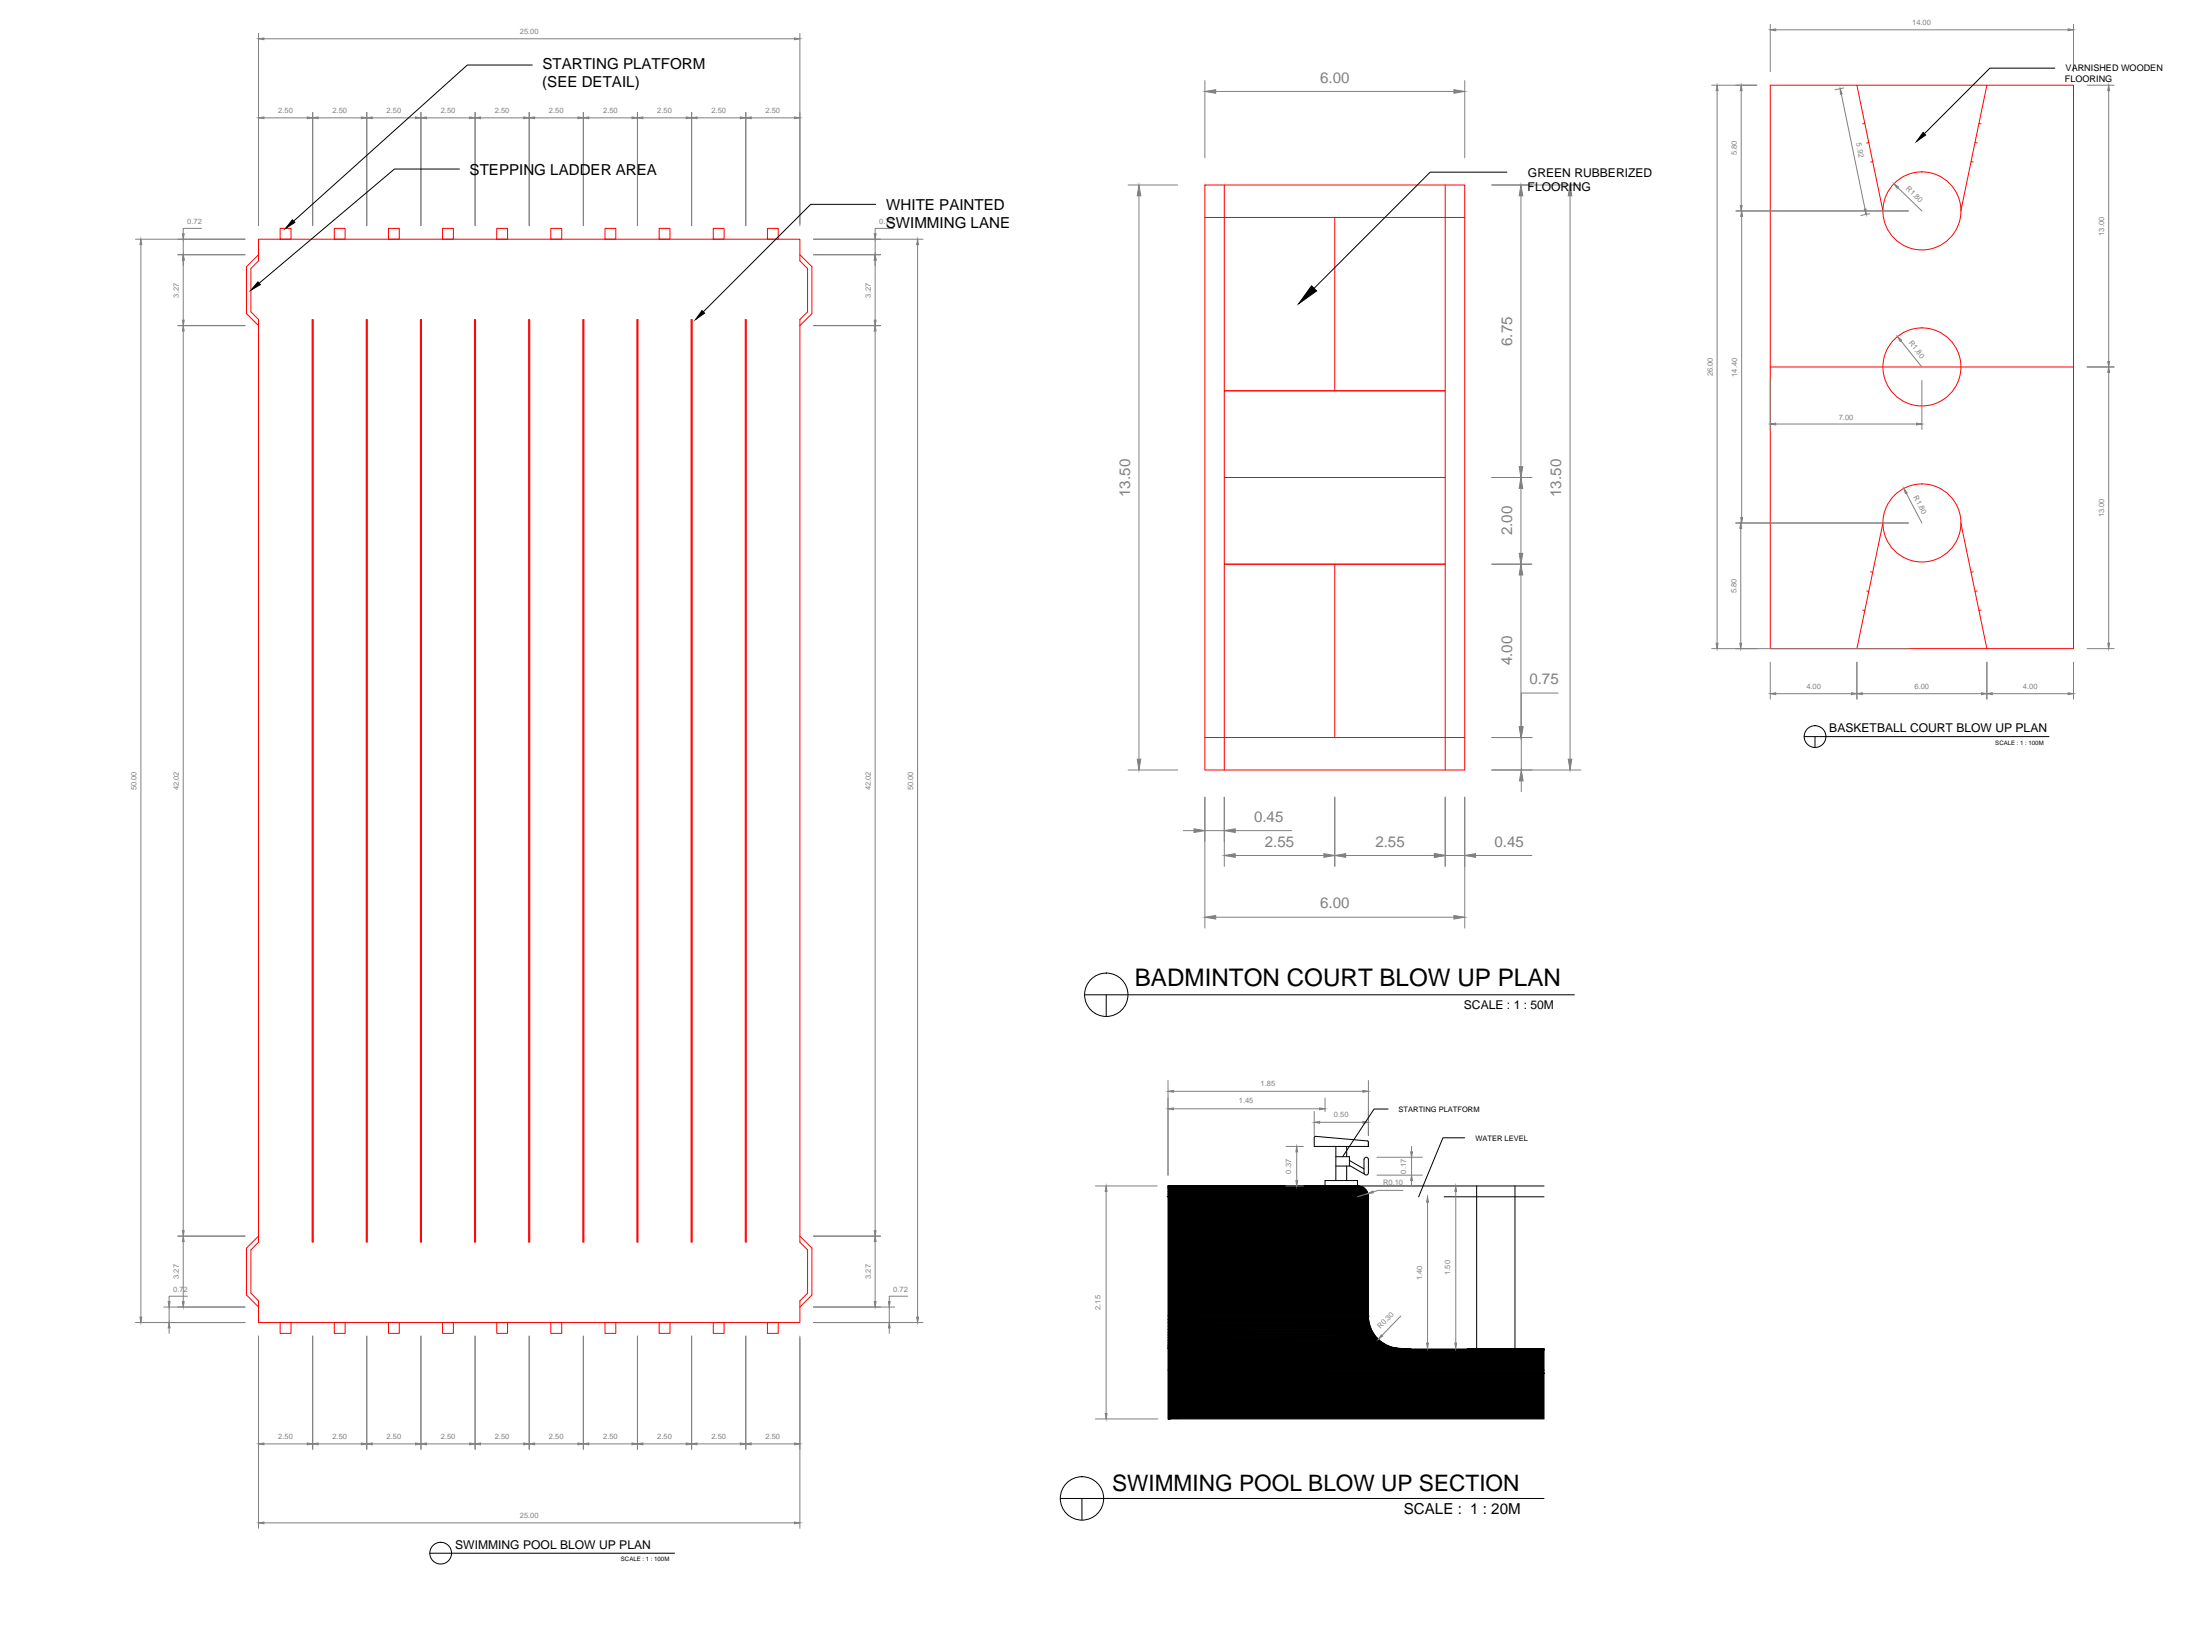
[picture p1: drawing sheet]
<svg xmlns="http://www.w3.org/2000/svg" width="1016mm" height="762mm" viewBox="0 0 1016 762" stroke-linecap="round" stroke-linejoin="round" font-family="sans-serif">
<!-- layer: 0 -->
<g fill="#000" stroke="#000" stroke-width=".46">
<path d="M888 61l1 1-4 3zM135 101l1 2-4 2zM119 130l1 1-4 3zM606 132l2 2-8 6zM324 143l1 2-4 2z"/>
<path d="M539 547h89zM539 547h89z"/>
<path d="M539 547l90 1zM539 547l90 1z"/>
<path d="M539 548h90zM539 548h90z"/>
<path d="M539 548v1h91zM539 548h90l1 1z"/>
<path d="M539 549h92zM539 549h91h1z"/>
<path d="M539 549v1h92zM539 549h92v1z"/>
<path d="M539 550v1h93zM539 550h92l1 1z"/>
<path d="M539 551v1h93zM539 551h93v1z"/>
<path d="M539 552h93zM539 552h93z"/>
<path d="M539 552v55h93zM539 552h93v55z"/>
<path d="M539 607v2h93zM539 607h93v2z"/>
<path d="M539 609v1h93zM539 609h93v1z"/>
<path d="M539 610v2h94zM539 610h93l1 2z"/>
<path d="M539 612v1h94zM539 612h94v1z"/>
<path d="M539 613v2h95zM539 613h94l1 2z"/>
<path d="M539 615v1h96zM539 615h95l1 1z"/>
<path d="M539 616v1h97zM539 616h96l1 1z"/>
<path d="M539 617v2h98zM539 617h97l1 2z"/>
<path d="M539 619v1h99zM539 619h98l1 1z"/>
<path d="M539 620h100zM539 620h99h1z"/>
<path d="M539 620v1h102zM539 620h100l2 1z"/>
<path d="M539 621v1h103zM539 621h102l1 1z"/>
<path d="M539 622h105zM539 622h105z"/>
<path d="M539 622h106zM539 622h106z"/>
<path d="M539 622h108zM539 622h108z"/>
<path d="M539 632l174-9v9zM539 622v10l174-9zM539 622h174v1z"/>
<path d="M539 655l174-21v21zM539 632v23l174-21zM539 632h174v2z"/>
</g>
<g fill="none" stroke="#000" stroke-width=".46">
<path d="M246 30h-30l-80 72M949 31h-30l-30 31M212 78h-30l-62 53M696 79h-36l-53 54M404 94h-30l-49 50M833 340h113M838 340v5M501 459h226M511 459v10M641 512h-6l-15 22M607 524l24 3M608 524l-1 1v4h25v-2"/>
<path d="M617 534h6v4h-6M617 529v16M622 529v5M622 538v7M623 536l7 3M623 538l7 4M630 534h1l1 1v6a1 1 0 0 1-1 1 1 1 0 0 1-1-1zM632 527h.1M632 527v2M676 525h-10l-11 27M539 547h174M539 552h65"/>
<path d="M612 547v-2h15v2a5 5 0 0 1 5 5v55a15 15 0 0 0 15 15h66M667 552h46M682 547v75M700 547v75M490 692h223M500 692v10M199 717h113"/>
<circle cx="838" cy="340" r="5"/>
<circle cx="511" cy="459" r="10"/>
<circle cx="500" cy="692" r="10"/>
<circle cx="204" cy="717" r="5"/>
</g>
<!-- layer: DIM -->
<g fill="none" stroke="#808080" stroke-width=".46">
<path d="M119 15v89M122 18h245M369 15v89M818 11v22M820 14h135M958 11v22M556 37v36M676 37v36M790 39h21M964 39h12M122 54h20M144 52v52"/>
<path d="M147 54h20M169 52v52M172 54h20M194 52v52M197 54h20M219 52v52M222 54h20M244 52v52M247 54h20M269 52v52M272 54h20M294 52v52"/>
<path d="M297 54h20M319 52v52M322 54h20M344 52v52M347 54h20M561 42h110M793 42v255M804 42v53M850 43l11 54M851 41h-4M974 42v125M521 85h23"/>
<path d="M526 90v260M689 85h41M702 90v125M725 90v260M802 97h79M804 100v139M863 99h-4M876 87l12 10M63 110h50M65 113v495M82 118h31M85 110v8"/>
<path d="M93 105h-8v3M376 110h50M376 118h31M404 110v8M413 105h-9v3M424 113v495M85 120v28M404 120v28M82 150h31M85 153v415M376 150h31M404 153v415"/>
<path d="M878 157l10 12M818 176v22M888 176v22M964 169h12M974 172v125M820 196h65M689 220h18M702 225v30M880 228l8 13M801 241h80M804 244v53M689 260h18"/>
<path d="M702 265v70M790 299h91M964 299h12M720 320h-17v15M818 306v17M858 306v17M918 306v17M958 306v17M820 320h35M860 320h55M920 320h35M521 355h23"/>
<path d="M689 355h41M689 340h19M703 340v15M556 368v60M565 368v32M616 368v32M667 368v32M676 368v60M703 360v5M546 383h5M556 383h9M570 383h26"/>
<path d="M570 395h41M621 395h41M667 395h9M681 395h26M561 423h110M539 499v43M632 499v25M542 504h87M542 512h67M607 513v11M609 518h20M612 507v6"/>
<path d="M594 529h8M599 532v13M636 534h21M652 529v3M652 534v8M506 547h28M511 550v102M594 547h8M632 551l-5 1M636 542h21M648 549h-12l-2 1M652 545v2"/>
<path d="M652 547h25M659 555v65M672 550v70M82 571h31M85 573v28M376 571h31M404 573v28M87 598h-9v3M419 598h-8v3M63 610h50M76 603h37M78 603v7"/>
<path d="M78 613v2M119 617v88M144 617v52M169 617v52M194 617v52M219 617v52M244 617v52M269 617v52M294 617v52M319 617v52M344 617v52M369 617v88"/>
<path d="M376 610h50M376 603h37M411 603v7M411 613v2M647 607l-9 9M652 622h25M506 655h29M122 666h20M147 666h20M172 666h20M197 666h20M222 666h20"/>
<path d="M247 666h20M272 666h20M297 666h20M322 666h20M347 666h20M122 703h245"/>
</g>
<g fill="#808080" stroke="#808080" stroke-width=".46">
<path d="M539 504l3-1v1z"/>
<path d="M629 503l3 1h-3z"/>
<path d="M607 518h2z"/>
<path d="M629 518h3h-3z"/>
<path d="M651 532h1v2z"/>
<path d="M652 542v3h-1z"/>
<path d="M599 529v3h-1z"/>
<path d="M598 545h1v2z"/>
<path d="M672 620h1l-1 2z"/>
<path d="M672 547l1 3h-1z"/>
<path d="M638 616l1 1-3 1z"/>
<path d="M632 551l2-1v1z"/>
<path d="M539 512l3-1v1z"/>
<path d="M609 511l3 1h-3z"/>
<path d="M510 652h1v3z"/>
<path d="M511 547v3h-1z"/>
<path d="M659 620h1l-1 2z"/>
<path d="M659 552l1 3h-1z"/>
<path d="M525 350h2l-1 5z"/>
<path d="M526 85l1 5h-2z"/>
<path d="M556 42l5-1v2z"/>
<path d="M671 41l5 1-5 1z"/>
<path d="M551 383h5l-5 1z"/>
<path d="M565 383h5v1z"/>
<path d="M565 395l5-1v2z"/>
<path d="M611 394l5 1-5 1z"/>
<path d="M616 395l5-1v2z"/>
<path d="M662 394l5 1-5 1z"/>
<path d="M676 395l5-1v2z"/>
<path d="M671 423h5l-5 1z"/>
<path d="M556 423h5v1z"/>
<path d="M703 355v5h-1z"/>
<path d="M702 335h1v5z"/>
<path d="M702 335h1l-1 5z"/>
<path d="M702 260l1 5h-1z"/>
<path d="M702 255h1l-1 5z"/>
<path d="M702 220l1 5h-1z"/>
<path d="M702 215h1l-1 5z"/>
<path d="M702 85l1 5h-1z"/>
<path d="M724 350h2l-1 5z"/>
<path d="M725 85l1 5h-2z"/>
<path d="M793 297v2z"/>
<path d="M793 39v3z"/>
<path d="M818 14l2-1v1z"/>
<path d="M955 13l3 1h-3z"/>
<path d="M973 297h1v2z"/>
<path d="M974 169v3h-1z"/>
<path d="M973 167h1v2z"/>
<path d="M974 39v3h-1z"/>
<path d="M918 320h2v1z"/>
<path d="M955 320h3l-3 1z"/>
<path d="M915 320h3l-3 1z"/>
<path d="M858 320h2v1z"/>
<path d="M855 320h3l-3 1z"/>
<path d="M818 320h2v1z"/>
<path d="M876 155l2 2v1z"/>
<path d="M875 85l2 1-1 1z"/>
<path d="M879 225l2 2-1 1z"/>
<path d="M885 195l3 1h-3z"/>
<path d="M818 196l2-1v1z"/>
<path d="M861 97l1-1v3z"/>
<path d="M850 41l1 2h-1z"/>
<path d="M804 241v3h-1z"/>
<path d="M803 297h1v2z"/>
<path d="M804 95h1l-1 2z"/>
<path d="M804 39l1 3h-1z"/>
<path d="M804 97l1 3h-1z"/>
<path d="M804 239h1l-1 2z"/>
<path d="M65 608v2z"/>
<path d="M65 110v3z"/>
<path d="M119 703l3-1v1z"/>
<path d="M367 702l2 1h-2z"/>
<path d="M367 666h2l-2 1z"/>
<path d="M344 666h3v1z"/>
<path d="M342 666h2l-2 1z"/>
<path d="M319 666h3v1z"/>
<path d="M317 666h2l-2 1z"/>
<path d="M294 666h3v1z"/>
<path d="M292 666h2l-2 1z"/>
<path d="M269 666h3v1z"/>
<path d="M244 666h3v1z"/>
<path d="M267 666h2l-2 1z"/>
<path d="M242 666h2l-2 1z"/>
<path d="M219 666h3v1z"/>
<path d="M217 666h2l-2 1z"/>
<path d="M194 666h3v1z"/>
<path d="M192 666h2l-2 1z"/>
<path d="M169 666h3v1z"/>
<path d="M167 666h2l-2 1z"/>
<path d="M144 666h3v1z"/>
<path d="M142 666h2l-2 1z"/>
<path d="M119 666h3v1z"/>
<path d="M78 610l1 3h-1z"/>
<path d="M78 601h1l-1 2z"/>
<path d="M84 601h1v2z"/>
<path d="M85 571v2h-1z"/>
<path d="M84 148h1v2z"/>
<path d="M85 118v2h-1z"/>
<path d="M84 108h1v2z"/>
<path d="M119 18h3z"/>
<path d="M367 18h2h-2z"/>
<path d="M367 54h2l-2 1z"/>
<path d="M344 54h3v1z"/>
<path d="M342 54h2l-2 1z"/>
<path d="M319 54h3v1z"/>
<path d="M317 54h2l-2 1z"/>
<path d="M294 54h3v1z"/>
<path d="M292 54h2l-2 1z"/>
<path d="M269 54h3v1z"/>
<path d="M244 54h3v1z"/>
<path d="M267 54h2l-2 1z"/>
<path d="M242 54h2l-2 1z"/>
<path d="M219 54h3v1z"/>
<path d="M217 54h2l-2 1z"/>
<path d="M194 54h3v1z"/>
<path d="M192 54h2l-2 1z"/>
<path d="M169 54h3v1z"/>
<path d="M167 54h2l-2 1z"/>
<path d="M144 54h3v1z"/>
<path d="M142 54h2l-2 1z"/>
<path d="M119 54h3v1z"/>
<path d="M423 608h1v2z"/>
<path d="M424 110v3h-1z"/>
<path d="M411 610v3h-1z"/>
<path d="M410 601h1v2z"/>
<path d="M404 601h1l-1 2z"/>
<path d="M404 571l1 2h-1z"/>
<path d="M404 148h1l-1 2z"/>
<path d="M404 118l1 2h-1z"/>
<path d="M404 108h1l-1 2z"/>
<path d="M85 150v3h-1z"/>
<path d="M84 568h1v3z"/>
<path d="M404 568h1l-1 3z"/>
<path d="M404 150l1 3h-1z"/>
</g>
<!-- layer: SPORTS -->
<g fill="none" stroke="#f00" stroke-width=".46">
<path d="M818 39h140v260h-140zM858 39l12 58M918 39l-12 58M861 57h-1M914 57h1M863 66h-1M865 75h-1M910 75h1M912 66h1M556 85h120v270h-120zM565 85v15h-9M667 85v15h9"/>
<path d="M119 118l-5 5v22l5 5M129 105h5v5h-5zM154 105h5v5h-5zM179 105h5v5h-5zM204 105h5v5h-5zM229 105h5v5h-5zM254 105h5v5h-5zM279 105h5v5h-5zM304 105h5v5h-5zM329 105h5v5h-5zM354 105h5v5h-5zM369 118l6 5v22l-6 5"/>
<path d="M565 100h102v80h-102zM616 100v80M144 147v426M145 147v426M169 147v426M170 147v426M194 147v426M195 147v426M219 147v426M220 147v426M244 147v426M245 147v426"/>
<path d="M269 147v426M270 147v426M294 147v426M295 147v426M319 147v426M320 147v426M344 147v426M345 147v426M818 169h140M565 180h102v80h-102zM565 220h102M870 241l-12 58"/>
<path d="M906 241l12 58M565 260h102v80h-102zM616 260v80M862 273h1M864 264h1M911 264h-1M913 273h-1M860 282h1M915 282h-1M556 340h9v15M676 340h-9v15M119 571l-5 5v22l5 5"/>
<path d="M369 571l6 5v22l-6 5M119 600v10h250v-10l4-3v-20l-4-4v-426l4-3v-20l-4-4v-10h-250v10l-3 4v20l3 3v426l-3 4v20l3 3v10M129 610h5v5h-5zM154 610h5v5h-5zM179 610h5v5h-5zM204 610h5v5h-5zM229 610h5v5h-5zM254 610h5v5h-5zM279 610h5v5h-5zM304 610h5v5h-5zM329 610h5v5h-5zM354 610h5v5h-5z"/>
<circle cx="888" cy="97" r="18"/>
<circle cx="888" cy="169" r="18"/>
<circle cx="888" cy="241" r="18"/>
</g>
<text font-size="11.2" x="524" y="455">BADMINTON COURT BLOW UP PLAN</text>
<text font-size="10.5" x="514" y="688">SWIMMING POOL BLOW UP SECTION</text>
<g font-size="7">
<text x="250" y="32">STARTING PLATFORM</text>
<text x="250" y="40">(SEE DETAIL)</text>
<text x="217" y="81">STEPPING LADDER AREA</text>
<text x="409" y="97">WHITE PAINTED</text>
<text x="409" y="105">SWIMMING LANE</text>
<text x="648" y="699">SCALE : 1 : 20M</text>
</g>
<g font-size="7" fill="#808080">
<text x="610" y="38">6.00</text>
<text x="698" y="160" transform="rotate(-90 698 160)">6.75</text>
<text x="522" y="229" transform="rotate(-90 522 229)">13.50</text>
<text x="721" y="229" transform="rotate(-90 721 229)">13.50</text>
<text x="698" y="247" transform="rotate(-90 698 247)">2.00</text>
<text x="698" y="307" transform="rotate(-90 698 307)">4.00</text>
<text x="706" y="316">0.75</text>
<text x="579" y="379">0.45</text>
<text x="584" y="391">2.55</text>
<text x="635" y="391">2.55</text>
<text x="690" y="391">0.45</text>
<text x="610" y="419">6.00</text>
</g>
<g font-size="5.6">
<text x="706" y="82">GREEN RUBBERIZED</text>
<text x="705" y="88">FLOORING</text>
<text x="845" y="338">BASKETBALL COURT BLOW UP PLAN</text>
<text x="676" y="466">SCALE : 1 : 50M</text>
<text x="210" y="715">SWIMMING POOL BLOW UP PLAN</text>
</g>
<g font-size="4.2">
<text x="954" y="33">VARNISHED WOODEN</text>
<text x="954" y="38">FLOORING</text>
</g>
<g font-size="3.5" fill="#808080">
<text x="883" y="12">14.00</text>
<text x="240" y="16">25.00</text>
<text x="129" y="52">2.50</text>
<text x="154" y="52">2.50</text>
<text x="179" y="52">2.50</text>
<text x="204" y="52">2.50</text>
<text x="229" y="52">2.50</text>
<text x="254" y="52">2.50</text>
<text x="279" y="52">2.50</text>
<text x="304" y="52">2.50</text>
<text x="329" y="52">2.50</text>
<text x="354" y="52">2.50</text>
<text x="802" y="72" transform="rotate(-90 802 72)">5.80</text>
<text x="857" y="66" transform="rotate(78 857 66)">5.92</text>
<text x="880" y="87" transform="rotate(44 880 87)">R1.80</text>
<text x="86" y="103">0.72</text>
<text x="406" y="103">0.72</text>
<text x="972" y="109" transform="rotate(-90 972 109)">13.00</text>
<text x="83" y="137" transform="rotate(-90 83 137)">3.27</text>
<text x="402" y="137" transform="rotate(-90 402 137)">3.27</text>
<text x="881" y="158" transform="rotate(51 881 158)">R1.80</text>
<text x="791" y="174" transform="rotate(-90 791 174)">26.00</text>
<text x="802" y="174" transform="rotate(-90 802 174)">14.40</text>
<text x="849" y="194">7.00</text>
<text x="884" y="229" transform="rotate(62 884 229)">R1.80</text>
<text x="972" y="239" transform="rotate(-90 972 239)">13.00</text>
<text x="802" y="274" transform="rotate(-90 802 274)">5.80</text>
<text x="834" y="318">4.00</text>
<text x="884" y="318">6.00</text>
<text x="934" y="318">4.00</text>
<text x="63" y="365" transform="rotate(-90 63 365)">50.00</text>
<text x="83" y="365" transform="rotate(-90 83 365)">42.02</text>
<text x="402" y="365" transform="rotate(-90 402 365)">42.02</text>
<text x="422" y="365" transform="rotate(-90 422 365)">50.00</text>
<text x="582" y="501">1.85</text>
<text x="572" y="509">1.45</text>
<text x="616" y="515">0.50</text>
<text x="596" y="542" transform="rotate(-90 596 542)">0.37</text>
<text x="649" y="542" transform="rotate(-90 649 542)">0.17</text>
<text x="639" y="547">R0.10</text>
<text x="83" y="590" transform="rotate(-90 83 590)">3.27</text>
<text x="402" y="590" transform="rotate(-90 402 590)">3.27</text>
<text x="657" y="591" transform="rotate(-90 657 591)">1.40</text>
<text x="670" y="588" transform="rotate(-90 670 588)">1.50</text>
<text x="80" y="596">0.72</text>
<text x="413" y="596">0.72</text>
<text x="508" y="605" transform="rotate(-90 508 605)">2.15</text>
<text x="637" y="613" transform="rotate(-46 637 613)">R0.30</text>
<text x="129" y="664">2.50</text>
<text x="154" y="664">2.50</text>
<text x="179" y="664">2.50</text>
<text x="204" y="664">2.50</text>
<text x="229" y="664">2.50</text>
<text x="254" y="664">2.50</text>
<text x="279" y="664">2.50</text>
<text x="304" y="664">2.50</text>
<text x="329" y="664">2.50</text>
<text x="354" y="664">2.50</text>
<text x="240" y="701">25.00</text>
</g>
<g font-size="3.5">
<text x="646" y="513">STARTING PLATFORM</text>
<text x="681" y="526">WATER LEVEL</text>
</g>
<g font-size="2.8">
<text x="921" y="344">SCALE : 1 : 100M</text>
<text x="287" y="721">SCALE : 1 : 100M</text>
</g>
</svg>
